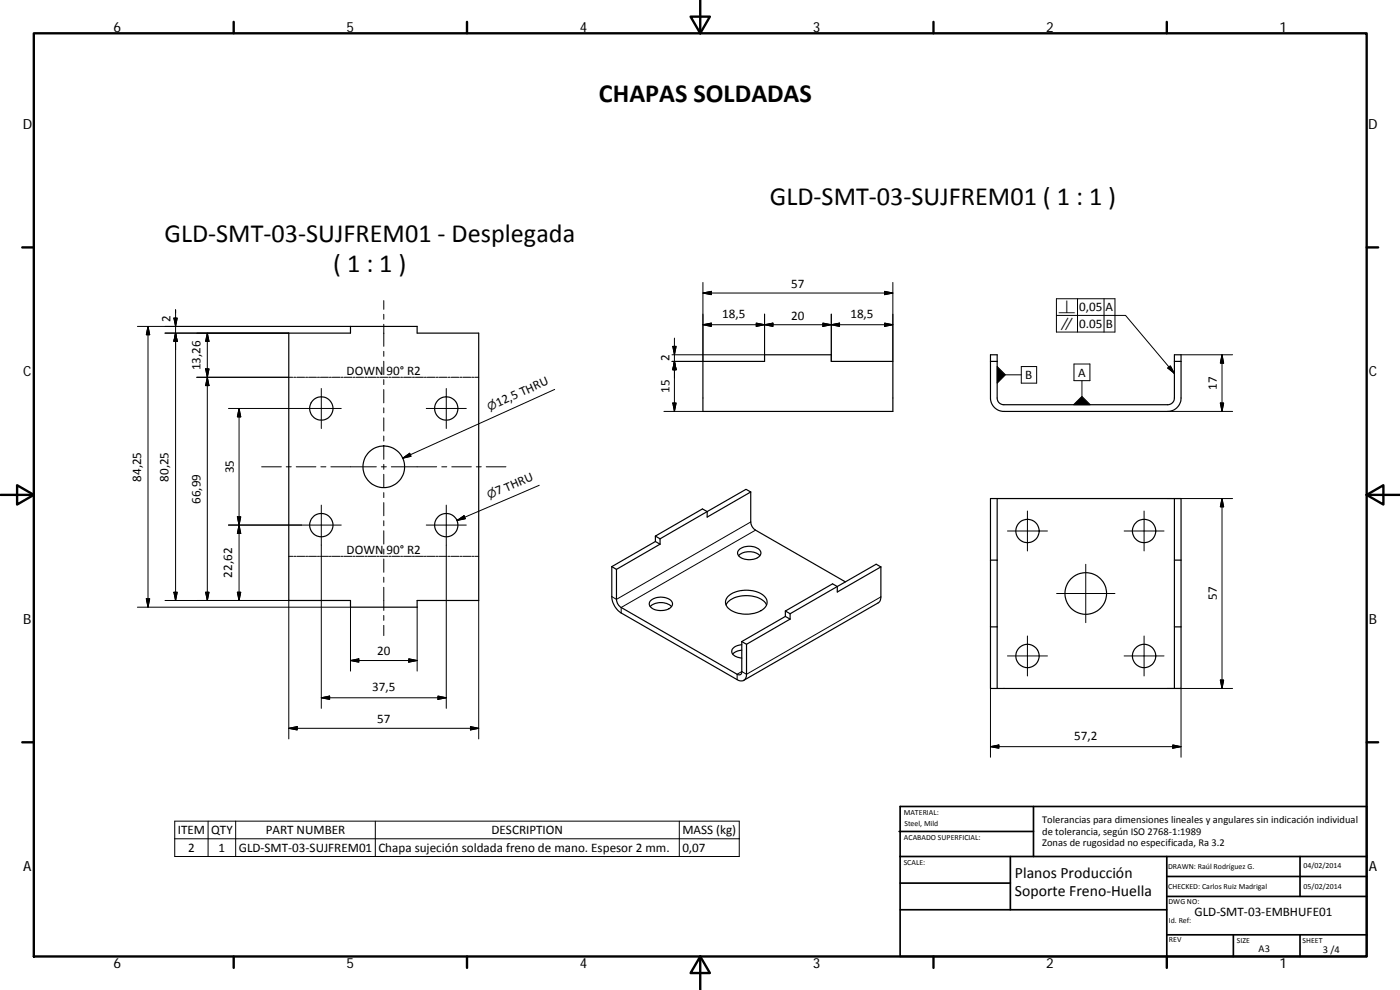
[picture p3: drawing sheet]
<svg xmlns="http://www.w3.org/2000/svg" width="420mm" height="297mm" viewBox="0 0 420 297" stroke-linecap="round" stroke-linejoin="round" font-family="sans-serif">
<g fill="none" stroke="#000" stroke-width=".36">
<path d="M86.7 99.9h18.5v-2h20v2h18.5v80.3h-18.5v2h-20v-2h-18.5zM211 108.4h18.5v-2h20v2h18.5v15h-57zM297.3 106.4h2v13a1.97 1.97 0 0 0 2 2h49.2a2 2 0 0 0 2-2v-13h1.9v13a4 4 0 0 1-3.9 4h-49.2a4 4 0 0 1-4-4zM297.3 108.4h2M352.5 108.4h1.9M212.2 153.5l-14.1 8.2M212.2 153.5l-1.4-.8-14.1 8.1M225.3 147.6l-1.4-.8-11.7 6.7M225.3 147.6v9a3.1 3.1 0 0 0 1.4 2.5l27 15.5M225.3 147.6l-13.1 7.6v-1.7M299.3 149.6h-2v18.5M299.3 149.6h53.2"/>
<path d="M299.3 149.6v57M352.5 149.6h1.9v38.5M352.5 149.6v57M183.6 170v9a6.3 6.3 0 0 0 2.8 4.9l34.8 20a1.7 1.7 0 0 0 2 .3 1.7 1.7 0 0 0 .8-1.9v-9M183.6 170l1.4 .8M185 170.8v9a3 3 0 0 0 1.4 2.5l34.8 20a.85 .85 0 0 0 1 .1 .85 .85 0 0 0 .4-.9v-9M196.7 160.8l1.4 .9M196.7 160.8v1.7M196.7 162.5l-13.1 7.5M196.7 162.5l1.4 .8M198.1 161.7v1.6M198.1 163.3l-13.1 7.5"/>
<path d="M218.4 179a8.9 8.9 0 0 1 11.1 0 2.55 2.55 0 0 1-1.1 4.2 8.9 8.9 0 0 1-10.2-1.1 2.31 2.31 0 0 1 .2-3.1zM221.7 166.8a4.8 4.8 0 0 1 6.4 0M221.8 164.9a4.7 4.7 0 0 1 6.4 .5 2.15 2.15 0 0 1-2.4 2.5 4 4 0 0 1-4.4-1.7v-.5zM251.3 176l-14.2 8.1M251.3 176l-1.4-.8-14.2 8.1M264.4 170.1l-1.5-.8-11.6 6.7M264.4 170.1l-13.1 7.5v-1.6M264.4 170.1l-.1 9.4-.2 .9-.4 .4-40.5 23.3M297.3 168.1v38.5h2M297.3 168.1h2M352.5 168.1h1.9M195.1 182a4.8 4.8 0 0 1 6.4 0"/>
<path d="M195.3 180.2a4.8 4.8 0 0 1 6.4 .5 2.18 2.18 0 0 1-2.4 2.4 3.8 3.8 0 0 1-4.4-1.7l.1-.7zM217.9 181.5a6.6 6.6 0 0 1 6.7-2.8 6.3 6.3 0 0 1 5.5 2.8M222.6 195.1a3.8 3.8 0 0 0-2.7 1.2M222.6 193.4a2.57 2.57 0 0 0-3 2.3 3.1 3.1 0 0 0 3 1.7M235.7 185l-13.1 7.5M235.7 183.3l1.4 .8M235.7 183.3v1.7M235.7 185l1.4 .8M237.1 185.8l-13.1 7.5-1.4-.8M237.1 184.1v1.7M297.3 188.1h2M352.5 188.1h1.9"/>
<path d="M354.4 188.1v18.5h-1.9M299.3 206.6h53.2"/>
<circle cx="96.4" cy="122.6" r="3.5"/>
<circle cx="133.9" cy="122.6" r="3.5"/>
<circle cx="96.4" cy="157.6" r="3.5"/>
<circle cx="115.2" cy="140" r="6.2"/>
<circle cx="133.9" cy="157.6" r="3.5"/>
<circle cx="308.4" cy="159.3" r="3.5"/>
<circle cx="343.4" cy="159.3" r="3.5"/>
<circle cx="325.8" cy="178.1" r="6.2"/>
<circle cx="308.4" cy="196.8" r="3.5"/>
<circle cx="343.4" cy="196.8" r="3.5"/>
</g>
<g fill="none" stroke="#000" stroke-width=".3">
<path d="M41.2 97.9h64M44.4 97.9v84.3M44.4 97.9l.5 2.5h-1zM49.5 99.9h37.2M52.2 95.4h1l-.5 2.5zM52.7 92.9v87.3M52.7 99.9l.5 2.5h-1zM62.2 99.9v80.3M62.2 99.9l.5 2.5h-1zM115.2 90.2v2.6M115.2 94.3v1.5M115.2 97.3v6.6"/>
<path d="M211 84.8v23.6h-9.3M211 87.9l2.5-.5v1zM211 97.4l2.5-.5v1zM211 87.9h57M211 97.4h57M227 96.9l2.5 .5-2.5 .5zM229.5 94.3v12.1h-27.8M229.5 97.4l2.5-.5v1zM247 96.9l2.5 .5-2.5 .5zM249.5 94.3v14.1M249.5 97.4l2.5-.5v1zM265.5 87.4l2.5 .5-2.5 .5z"/>
<path d="M265.5 96.9l2.5 .5-2.5 .5zM268 84.8v23.6M317 94.6h20.8l14.7 17.4M317 89.6h17.6v10h-17.6zM323.4 89.6v10M331.3 89.6v10M59 113.2h28.9M61.7 110.7h1l-.5 2.5zM62.2 113.2l.5 2.5h-1zM88.2 113.2h.6M89.1 113.2h2.3M91.7 113.2h.6"/>
<path d="M92.6 113.2h2.4M95.3 113.2h.6M96.2 113.2h2.4M96.4 116.6v12M98.8 113.2h.7M99.7 113.2h2.4M102.4 113.2h.6M103.3 113.2h2.4M106 113.2h.6M106.9 113.2h2.3M109.5 113.2h.6M110.4 113.2h2.4"/>
<path d="M113.1 113.2h.6M114 113.2h2.4M115.2 105.4v1.5M115.2 108.4v4M115.2 113.9v1.5M115.2 116.9v4M116.7 113.2h.6M117.6 113.2h2.3M120.2 113.2h.6M121.1 113.2h2.4M123.8 113.2h.6M124.7 113.2h2.4"/>
<path d="M127.3 113.2h.7M128.2 113.2h2.4M130.9 113.2h.6M131.8 113.2h2.4M133.9 116.6v12M134.5 113.2h.6M135.4 113.2h2.3M138 113.2h.7M138.9 113.2h2.4M141.6 113.2h.6M142.5 113.2h1.2M166.5 116.8l-45.6 20.7"/>
<path d="M201.9 103.9h1l-.5 2.5zM202.4 101.5v21.9M202.4 108.4l.5 2.5h-1zM301.7 112.5h4.8M306.5 110h4.6v5h-4.6zM322.3 109.2h4.8v5h-4.8zM324.7 114.2v4.7M350.5 110.4l.7-.6 1.3 2.2zM354.4 106.4h15.5M366.7 106.4v17M366.7 106.4l.5 2.5h-1zM68.6 122.6h33.8"/>
<path d="M71.7 122.6v57.6M71.7 122.6l.6 2.5h-1.1zM115.2 122.4v1.5M115.2 125.4v3.9M115.2 130.8v1.5M115.2 133.8v4M115.2 139.3v1.5M120.9 137.5l2-1.5 .4 .9zM127.9 122.6h12M199.3 123.4h11.7M201.9 120.9h1l-.5 2.5zM350.5 123.4h19.4"/>
<path d="M366.2 120.9h1l-.5 2.5zM68.6 157.5h33.8M71.2 155.1h1.1l-.6 2.4zM71.7 157.5l.6 2.6h-1.1zM78.5 140.1h5.9M85.9 140.1h1.5M88.9 140.1h5.9M96.3 140.1h1.5M96.4 151.6v60.9M99.3 140.1h13.6M114.4 140.1h1.5M115.2 142.3v4"/>
<path d="M115.2 147.8v1.5M115.2 150.8v3.9M115.2 156.3v1.5M115.2 159.3v3.9M117.4 140.1h13.7M127.9 157.5h12M132.6 140.1h1.5M133.9 151.6v60.9M135.6 140.1h5.8M137.1 156.2l2.2-1.5 .3 .9zM142.9 140.1h1.5M145.9 140.1h5.9"/>
<path d="M161.8 145.6l-24.7 10.6M225.3 156.6l-40.3 23.2-1.4-.8M226.7 159.1l-40.3 23.2v1.6M302.4 159.3h12M308.3 153.3v12M337.4 159.3h11.9M343.4 153.3v12M350.5 149.6h19.4M366.7 149.6v57M366.7 149.6l.5 2.5h-1zM43.9 179.7h1l-.5 2.5zM52.2 177.7h1l-.5 2.5z"/>
<path d="M61.7 177.7h1l-.5 2.5zM71.2 177.7h1.1l-.6 2.5zM86.7 166.9h1.2M88.2 166.9h.6M89.1 166.9h2.3M91.7 166.9h.6M92.6 166.9h2.4M95.3 166.9h.6M96.2 166.9h2.4M98.8 166.9h.7M99.7 166.9h2.4M102.4 166.9h.6"/>
<path d="M103.3 166.9h2.4M106 166.9h.6M106.9 166.9h2.3M109.5 166.9h.6M110.4 166.9h2.4M113.1 166.9h.6M114 166.9h2.4M115.2 164.7v1.5M115.2 167.7v4M115.2 173.2v1.5M115.2 176.2v7M116.7 166.9h.6"/>
<path d="M117.6 166.9h2.3M120.2 166.9h.6M121.1 166.9h2.4M123.8 166.9h.6M124.7 166.9h2.4M127.3 166.9h.7M128.2 166.9h2.4M130.9 166.9h.6M131.8 166.9h2.4M134.5 166.9h.6M135.4 166.9h2.3M138 166.9h.7"/>
<path d="M138.9 166.9h2.4M141.6 166.9h.6M142.5 166.9h1.2M264.4 179.1l-40.4 23.2-1.4-.8-1.4 .8v1.6M317.1 178.1h17.5M325.8 169.3v17.5M41.2 182.2h64v19.2M49.5 180.2h37.2v41.5M105.2 198.2l2.5-.5v1zM105.2 198.2h20M115.2 184.7v1.4M115.2 187.6v3.1"/>
<path d="M122.7 197.7l2.5 .5-2.5 .5zM125.2 182.2v19.2M143.7 180.2v41.5M302.4 196.8h12M308.3 190.8v12M337.4 196.8h11.9M343.4 190.8v12M86.7 218.5l2.5-.5v1zM86.7 218.5h57M96.4 209.4l2.5-.5v.9zM96.4 209.4h37.5M131.4 208.9l2.5 .5-2.5 .4z"/>
<path d="M141.2 218l2.5 .5-2.5 .5zM297.3 206.6v20.6M350.5 206.6h19.4M354.4 206.6v20.6M366.2 204h1l-.5 2.6zM297.3 224l2.5-.5v1zM297.3 224h57.1M352 223.5l2.4 .5-2.4 .5zM52.4 246.4h169.5v10.6h-169.5zM52.4 251.7h169.5M62.5 246.4v10.6M70.7 246.4v10.6"/>
<path d="M112.6 246.4v10.6M203.9 246.4v10.6"/>
</g>
<g fill="none" stroke="#000" stroke-width=".71">
<path d="M10.1 10h400.1v277h-400.1zM70.1 6.6v3.4M140.2 6.6v3.4M207.3 5h5.8l-2.9 5zM210.2 0v10M280.2 6.6v3.4M350.2 6.6v3.4M6.7 74.2h3.4M410.2 74.2h3.4M.2 148.5h9.9M5.1 145.6l5 2.9-5 2.9zM410.2 148.5l5-2.9v5.8z"/>
<path d="M410.2 148.5h9.9M6.7 222.7h3.4M410.2 222.7h3.4M70.1 287v3.4M140.2 287v3.4M210.2 287l2.9 5h-5.8zM210.2 287v10M280.2 287v3.4M350.2 287v3.4"/>
</g>
<g fill="none" stroke="#000" stroke-width=".51">
<path d="M269.8 249.5h40.4M270.1 257h140.1M270.1 242h140.1v45h-140.1zM303.2 257v16M310.2 242v15M350.2 257v30M390.2 257v12M270.1 273h80.1M270.1 265h33.1M350.2 269h60M350.2 263h60M350.2 280.5h60"/>
<path d="M370.2 280.5v6.5M390.2 280.5v6.5"/>
</g>
<g fill="#000" stroke="#000" stroke-width=".3">
<path d="M52.2 95.4h1l-.5 2.5zM211 87.9l2.5-.5v1zM211 97.4l2.5-.5v1zM227 96.9l2.5 .5-2.5 .5zM229.5 97.4l2.5-.5v1zM247 96.9l2.5 .5-2.5 .5zM249.5 97.4l2.5-.5v1zM265.5 87.4l2.5 .5-2.5 .5zM265.5 96.9l2.5 .5-2.5 .5zM44.4 97.9l.5 2.5h-1zM52.7 99.9l.5 2.5h-1zM61.7 110.7h1l-.5 2.5z"/>
<path d="M62.2 113.2l.5 2.5h-1zM62.2 99.9l.5 2.5h-1zM201.9 103.9h1l-.5 2.5zM202.4 108.4l.5 2.5h-1zM299.3 110l2.4 2.5-2.4 2.5zM350.5 110.4l.7-.6 1.3 2.2zM366.7 106.4l.5 2.5h-1zM71.7 122.6l.6 2.5h-1.1zM120.9 137.5l2-1.5 .4 .9zM201.9 120.9h1l-.5 2.5zM322.2 121.4l2.5-2.5 2.5 2.5zM366.2 120.9h1l-.5 2.5z"/>
<path d="M71.2 155.1h1.1l-.6 2.4zM137.1 156.2l2.2-1.5 .3 .9zM366.7 149.6l.5 2.5h-1zM43.9 179.7h1l-.5 2.5zM52.2 177.7h1l-.5 2.5zM61.7 177.7h1l-.5 2.5zM71.2 177.7h1.1l-.6 2.5zM71.7 157.5l.6 2.6h-1.1zM105.2 198.2l2.5-.5v1zM122.7 197.7l2.5 .5-2.5 .5zM86.7 218.5l2.5-.5v1zM96.4 209.4l2.5-.5v.9z"/>
<path d="M131.4 208.9l2.5 .5-2.5 .4zM141.2 218l2.5 .5-2.5 .5zM366.2 204h1l-.5 2.6zM297.3 224l2.5-.5v1zM352 223.5l2.4 .5-2.4 .5z"/>
</g>
<g font-size="7.9">
<text x="179.7" y="30.7">CHAPAS SOLDADAS</text>
<text x="231" y="61.6">GLD‐SMT‐03‐SUJFREM01 ( 1 : 1 )</text>
<text x="49.4" y="72.5">GLD‐SMT‐03‐SUJFREM01 ‐ Desplegada</text>
<text x="100" y="81.5">( 1 : 1 )</text>
</g>
<g font-size="4.7">
<text x="304.6" y="263.5">Planos Producción</text>
<text x="304.6" y="268.9">Soporte Freno‐Huella</text>
</g>
<g font-size="4.2">
<text x="34" y="9.6">6</text>
<text x="104" y="9.6">5</text>
<text x="174" y="9.6">4</text>
<text x="244" y="9.6">3</text>
<text x="314" y="9.6">2</text>
<text x="384" y="9.6">1</text>
<text x="6.8" y="38.7">D</text>
<text x="410.6" y="38.7">D</text>
<text x="7" y="112.9">C</text>
<text x="410.8" y="112.9">C</text>
<text x="7" y="187.1">B</text>
<text x="410.8" y="187.1">B</text>
<text x="7" y="261.3">A</text>
<text x="410.8" y="261.3">A</text>
<text x="34" y="290.4">6</text>
<text x="104" y="290.4">5</text>
<text x="174" y="290.4">4</text>
<text x="244" y="290.4">3</text>
<text x="314" y="290.4">2</text>
<text x="384" y="290.4">1</text>
</g>
<g font-size="3.9">
<text x="237.5" y="86.4">57</text>
<text x="216.7" y="95.4">18,5</text>
<text x="237.5" y="95.9">20</text>
<text x="255.2" y="95.4">18,5</text>
<text x="323.8" y="93.4">0,05</text>
<text x="331.8" y="93.4">A</text>
<text x="51.2" y="96.7" transform="rotate(-90 51.2 96.7)">2</text>
<text x="323.8" y="98.4">0.05</text>
<text x="331.9" y="98.4">B</text>
<text x="60.2" y="111.1" transform="rotate(-90 60.2 111.1)">13,26</text>
<text x="104" y="112.4">DOWN 90° R2</text>
<text x="200.9" y="108.5" transform="rotate(-90 200.9 108.5)">2</text>
<text x="307.7" y="113.7">B</text>
<text x="323.6" y="113">A</text>
<text x="200.9" y="118" transform="rotate(-90 200.9 118)">15</text>
<text x="365.2" y="116.9" transform="rotate(-90 365.2 116.9)">17</text>
<text x="149.5" y="122.2" transform="rotate(-24 149.5 122.2)">12,5 THRU</text>
<text x="70.2" y="142" transform="rotate(-90 70.2 142)">35</text>
<text x="42.3" y="144.5" transform="rotate(-90 42.3 144.5)">84,25</text>
<text x="50.6" y="144.5" transform="rotate(-90 50.6 144.5)">80,25</text>
<text x="149.3" y="148.6" transform="rotate(-23 149.3 148.6)">7 THRU</text>
<text x="60.2" y="151.2" transform="rotate(-90 60.2 151.2)">66,99</text>
<text x="104" y="166.1">DOWN 90° R2</text>
<text x="69.7" y="173.4" transform="rotate(-90 69.7 173.4)">22,62</text>
<text x="365.2" y="180" transform="rotate(-90 365.2 180)">57</text>
<text x="113.2" y="196.6">20</text>
<text x="111.7" y="207.3">37,5</text>
<text x="113.2" y="217">57</text>
<text x="322.4" y="221.9">57,2</text>
<text x="53.3" y="250.3">ITEM</text>
<text x="63.4" y="250.3">QTY</text>
<text x="79.7" y="250.3">PART NUMBER</text>
<text x="147.5" y="250.3">DESCRIPTION</text>
<text x="204.8" y="250.4">MASS (kg)</text>
<text x="56.4" y="255.6">2</text>
<text x="65.6" y="255.6">1</text>
<text x="71.6" y="255.6">GLD‐SMT‐03‐SUJFREM01</text>
<text x="113.5" y="255.7">Chapa sujeción soldada freno de mano. Espesor 2 mm.</text>
<text x="204.8" y="255.6">0,07</text>
<text x="358.5" y="274.9">GLD‐SMT‐03‐EMBHUFE01</text>
</g>
<g font-size="3.3">
<text x="317.5" y="94">⟂</text>
<text x="318.2" y="99">∥</text>
<text x="146.9" y="123.3" transform="rotate(-24 146.9 123.3)">⌀</text>
<text x="146.8" y="149.7" transform="rotate(-23 146.8 149.7)">⌀</text>
</g>
<g font-size="3.1">
<text x="312.8" y="246.8">Tolerancias para dimensiones lineales y angulares sin indicación individual</text>
<text x="312.8" y="250.4">de tolerancia, según ISO 2768‐1:1989</text>
<text x="312.8" y="254">Zonas de rugosidad no especificada, Ra 3.2</text>
<text x="377.7" y="285.6">A3</text>
<text x="397" y="285.9">3 /4</text>
</g>
<g font-size="2.4">
<text x="271.2" y="244.4">MATERIAL:</text>
<text x="271.3" y="251.9">ACABADO SUPERFICIAL:</text>
<text x="271.4" y="247.9">Steel, Mild</text>
<text x="271.2" y="259.7">SCALE:</text>
<text x="350.6" y="260.8">DRAWN: Raúl Rodríguez G.</text>
<text x="391.2" y="260.6">04/02/2014</text>
<text x="350.6" y="266.8">CHECKED: Carlos Ruiz Madrigal</text>
<text x="391.2" y="266.6">05/02/2014</text>
<text x="350.7" y="271.4">DWG NO:</text>
<text x="350.8" y="276.8">Id. Ref:</text>
<text x="350.8" y="282.8">REV</text>
<text x="371.2" y="282.9">SIZE</text>
<text x="390.9" y="282.9">SHEET</text>
</g>
</svg>
